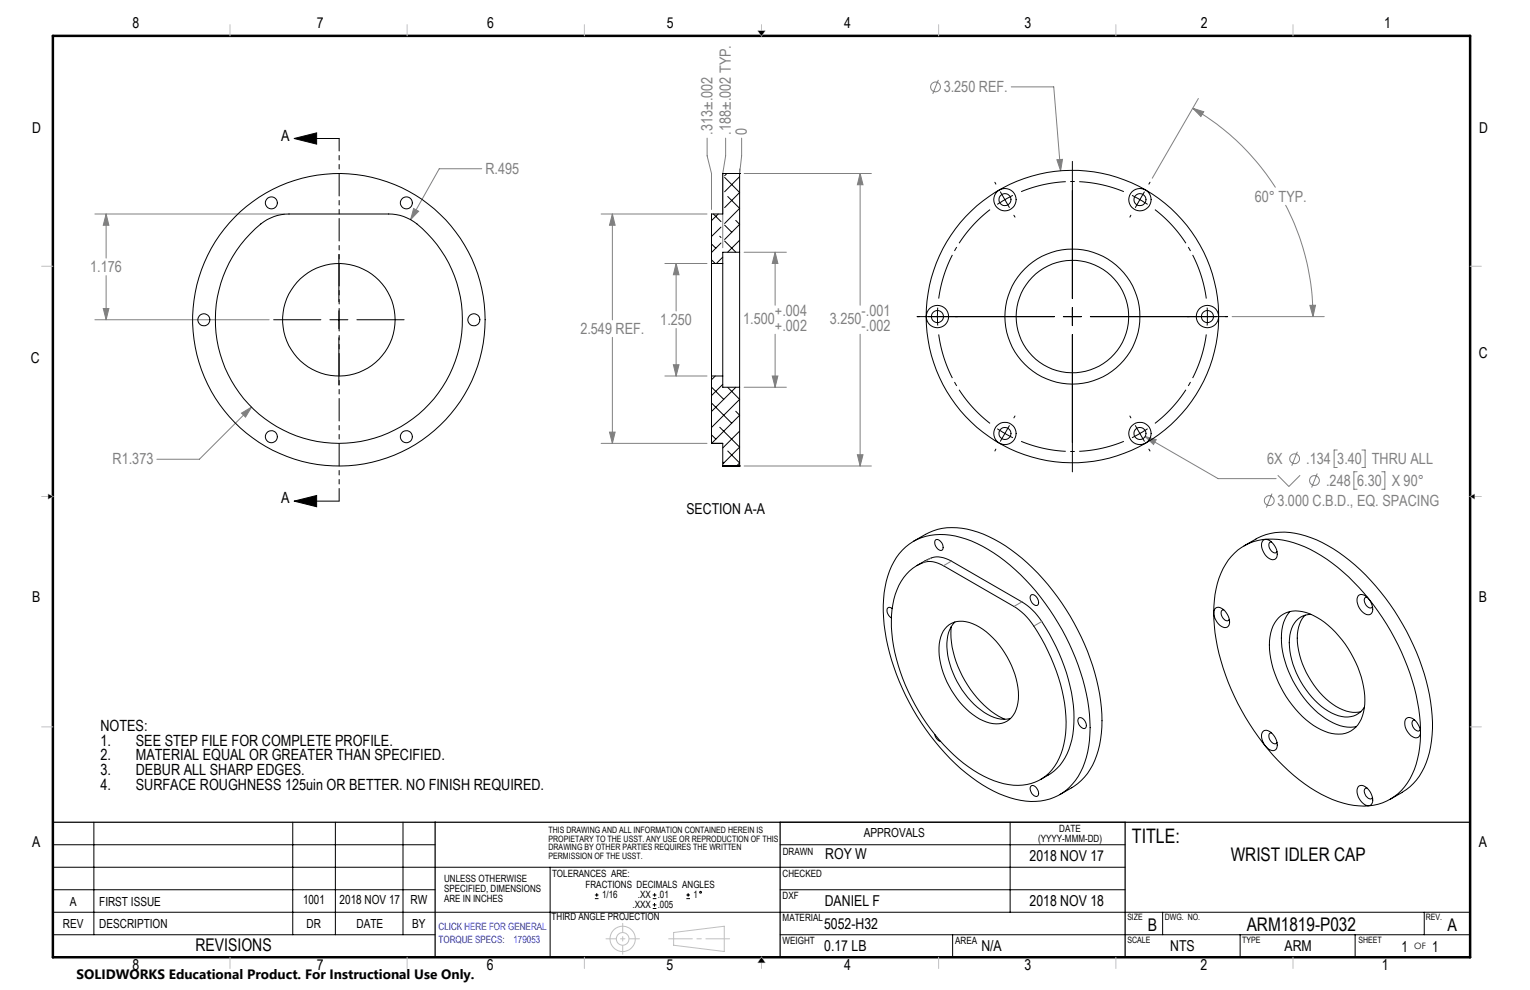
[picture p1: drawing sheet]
<svg xmlns="http://www.w3.org/2000/svg" width="432mm" height="279mm" viewBox="0 0 432 279" stroke-linecap="round" stroke-linejoin="round" font-family="sans-serif">
<g fill="none" stroke="#c0c0c0" stroke-width=".28">
<path d="M64.9 6.9v3.2M114.9 6.9v3.2M164.9 6.9v3.2M213.9 8.7h2l-1 1.4zM214.9 6.9v3.2M264.9 6.9v3.2M314.9 6.9v3.2M364.9 6.9v3.2M11.7 75.1h3.2M414.9 75.1h3.2M13.6 139.5l1.3 .6-1.3 .7zM11.7 140.1h3.2"/>
<path d="M414.9 140.1h3.2M414.9 140.1l1.2-.6v1.3zM11.7 205.1h3.2M414.9 205.1h3.2M64.9 270.2v3.1M114.9 270.2v3.1M164.9 270.2v3.1M190.1 263.2l14.3-1.8v7.1l-14.3-1.7zM214.9 270.2v3.1M214.9 270.2l1 1.5h-2zM264.9 270.2v3.1M314.9 270.2v3.1"/>
<path d="M364.9 270.2v3.1"/>
<circle cx="175.7" cy="265" r="3.6"/>
<circle cx="175.7" cy="265" r="1.79"/>
</g>
<g fill="none" stroke="#000" stroke-width=".28">
<path d="M83 39.1h12.7M83 39.1l6.4-1.6v3.2zM280.8 51.4l.3 .6M282.3 54.2l1.3 2.1M283.6 56.3l1.3 2.3M283.6 56.3l-2.2 1.4M285.9 55.1l-2.3 1.2M302.6 45.5v38.8M319.5 55.1l2.2 1.2M321.7 56.3l-1.3 2.3M321.7 56.3l2.2 1.4M323 54.2l-1.3 2.1"/>
<path d="M324.6 51.4l-.4 .6M95.6 71.8v13.4M286.1 60.7l.4 .6M319.2 60.7l-.3 .6M77.2 90.2h13.4M93.1 90.2h5.1M95.6 87.7v5.1M95.6 95.3v13.4M100.7 90.2h13.4M258.8 89.4h38.8M264.7 86.8v5.1M300.1 89.4h5.1"/>
<path d="M302.6 86.8v5.1M302.6 94.4v38.8M307.7 89.4h38.8M340.7 86.8v5.1M286.5 117.4l-.4 .5M318.9 117.4l.3 .5M281.1 126.8l-.3 .5M281.4 121l2.2 1.3M283.6 122.3l-1.3 2.2M283.6 122.3l2.3 1.2M284.9 120.1l-1.3 2.2M320.4 120.1l1.3 2.2"/>
<path d="M321.7 122.3l1.3 2.2M321.7 122.3l-2.2 1.2M323.9 121l-2.2 1.3M324.2 126.8l.4 .5M83 141.4h12.7M83 141.4l6.4-1.6v3.2zM14.9 238.4h107.9M26.5 232.1v31.7M82.6 232.1v31.7M94.7 232.1v31.7M113.7 232.1v31.7M220.2 238.4h97.3"/>
<path d="M220.2 232.1h97.3M285.1 232.1v25.4M14.9 257.5h400M14.9 251.1h107.9M14.9 244.8h302.6M155.3 244.8v25.4M167.9 253.6h1M167.9 252.6h1M168.4 252.1v1M184.2 256.4h1M184.2 255.4h1M184.2 253.6h1"/>
<path d="M184.2 252.6h1M184.7 254.8v1.1M184.7 252.1v1M193.7 253.6h1M193.7 252.6h1M194.2 252.1v1M220.2 251.1h97.3M328.1 257.5v6.3M402 257.5v6.3M14.9 263.8h107.9M220.2 263.8h194.7M268.9 263.8v6.4"/>
<path d="M350 263.8v6.4M382.4 263.8v6.4"/>
<circle cx="197.7" cy="251.8" r=".26"/>
</g>
<path d="M14.9 232.1h400M122.8 232.1v38.1M220.2 232.1v38.1M317.5 232.1v38.1" fill="none" stroke="#000" stroke-width=".35"/>
<path d="M14.9 10.1h400v260.1h-400z" fill="none" stroke="#000" stroke-width=".7"/>
<path d="M175.7 260.6v8.7" fill="none" stroke="#c0c0c0" stroke-width=".28" stroke-dasharray="15.2 1.3 1.3 1.3" stroke-dashoffset="12.8"/>
<path d="M171 265h9.5" fill="none" stroke="#c0c0c0" stroke-width=".28" stroke-dasharray="15.2 1.3 1.3 1.3" stroke-dashoffset="12.4"/>
<path d="M188.7 265h17.2" fill="none" stroke="#c0c0c0" stroke-width=".28" stroke-dasharray="15.2 1.3 1.3 1.3" stroke-dashoffset="8.5"/>
<path d="M13.6 140.1v.7l1.3-.7zM13.6 139.5v.6h1.3zM414.9 140.1h1.2v-.6zM414.9 140.1l1.2 .7v-.7zM214.9 270.2l-1 1.5h1zM214.9 270.2v1.5h1zM214.9 8.7v1.4l1-1.4zM213.9 8.7l1 1.4v-1.4z" fill-rule="evenodd" fill="#000"/>
<g fill="none" stroke="#808080" stroke-width=".28">
<path d="M199.6 39v5l1.2 5v10.1M204.8 39v5l-.8 5v20.9M209.3 39v5l-.6 5v-1.3M264.8 22.5l-1.6 4M285.4 24.5h12l1.9 23.7M336.6 30.6l3.1 .9-.8 1.4zM336.6 30.6a68.1 68.1 0 0 1 23.4 22.3M338.2 27.8l-13 22.5M116.7 58.8l1.4 .8-2.2 2.4zM136 47.6h-12l-8.1 14.4M210 49h35.9M242.7 49l.9 3.1h-1.6z"/>
<path d="M242.7 49v37.1M298.3 45.1l1.6-.1-.6 3.2zM362.8 57.9a68 68 0 0 1 7.8 31.5M26.8 60.4h53.5M30 60.4l.7 3.2h-1.6zM30 60.4v12.4M30 77.8v12.4M169.7 60.4h29.8M172.8 60.4l.8 3.2h-1.6zM172.8 60.4v29.9M187.6 74.4h11.9M190.8 74.4l.8 3.1h-1.6z"/>
<path d="M190.8 74.4v13.4M210 71.2h11.9M218.8 71.2l.7 3.2h-1.6zM218.8 71.2v14.9M26.8 90.2h49.2M29.1 87.1h1.6l-.7 3.1zM172.8 95.2v29.9M190.8 92.7v13.4M218.8 94.3v15M242.7 94.3v37.2M347.7 89.4h26M369.7 86.2l1.6-.1-.7 3.3z"/>
<path d="M68.2 116.6l2.8-1.7-1.7 2.8zM71 114.9l-14.7 14.7h-12M187.6 106.1h11.9M190 102.9h1.6l-.8 3.2zM210 109.3h11.9M217.9 106.1h1.6l-.7 3.2zM169.7 125.1h29.8M172 122h1.6l-.8 3.1zM210 131.5h35.9M242 128.3h1.6l-.9 3.2zM323.2 123.2l3.1 .9-.8 1.3zM323.2 123.2l20.6 11.9h16.4"/>
<path d="M359 139.3l-1.6 4M360.6 134.1l3.1 3.2 3.2-3.2M366.1 127.5l-1.5 3.9M371.8 133.6l-1.6 4M377.4 127h-.9v4.9h.9M383 133.1h-.9v5h.9M384.4 127h.9v4.9h-.9M390 133.1h.8v5h-.8"/>
<circle cx="264" cy="24.5" r="1.38"/>
<circle cx="365.4" cy="129.5" r="1.38"/>
<circle cx="371" cy="135.6" r="1.39"/>
<circle cx="358.2" cy="141.3" r="1.38"/>
</g>
<path d="M279.4 59.2a38.1 38.1 0 0 0-14.5 25.1M317.2 54.1a38.1 38.1 0 0 0-29 0M264.9 94.4a38.1 38.1 0 0 0 14.5 25.1M340.4 84.3a38.1 38.1 0 0 0-14.5-25.1M325.9 119.5a38.1 38.1 0 0 0 14.5-25.1M288.2 124.6a38.1 38.1 0 0 0 29 0" fill="none" stroke="#000" stroke-width=".28" stroke-dasharray="15.2 1.3 1.3 1.3" stroke-dashoffset="2.3" stroke-linecap="butt"/>
<path d="M95.7 39.1v102.3" fill="none" stroke="#000" stroke-width=".28" stroke-dasharray="6.3 1.3 1.3 1.3 1.3 1.3" stroke-dashoffset="2.8"/>
<path d="M83 39.1l6.4-1.6v3.2zM83 141.4l6.4-1.6v3.2z" fill="#000"/>
<path d="M68.2 116.6l1.1 1.1 1.7-2.8zM116.7 58.8l-.8 3.2 2.2-2.4zM29.1 87.1h1.6l-.7 3.1zM30 60.4l.7 3.2h-1.6zM323.2 123.2l2.3 2.2 .8-1.3zM369.7 86.2l1.6-.1-.7 3.3zM336.6 30.6l3.1 .9-.8 1.4zM298.3 45.1l1 3.1 .6-3.2zM242 128.3h1.6l-.9 3.2zM242.7 49l.9 3.1h-1.6zM172.8 60.4l.8 3.2h-1.6zM172 122h1.6l-.8 3.1zM190.8 74.4l.8 3.1h-1.6zM190 102.9h1.6l-.8 3.2zM218.8 71.2l.7 3.2h-1.6zM217.9 106.1h1.6l-.7 3.2z" fill="#808080"/>
<g fill="none" stroke="#000" stroke-width=".28">
<path d="M204 49h.1M204 49v11.4h-3.2v14M204 49h4.7M204.5 50.1l4.2 4.2-4.2 4.3M205.1 49l-.6 .6M205.4 55.5l3.3 3.3-4.2 4.3M208.7 49.8l-4.2 4.3M208.7 49h.1M208.7 49v22.2M70.6 66a14.3 14.3 0 0 1 11-5.6h28.1a14.3 14.3 0 0 1 10.9 5.6 34.9 34.9 0 0 1-.4 49 34.9 34.9 0 0 1-49.1 0 34.9 34.9 0 0 1-.5-49zM200.8 73.3l1.1 1.1M200.8 68.9l1.2 1.2"/>
<path d="M200.8 74.4v31.7M200.8 74.4h3.2M201.3 60.4l2.2 2.1M202.7 60.4l-1.9 1.9M203.1 66.7l.4 .3M203.5 64.1l-2.7 2.6M203.5 68.6l-2.7 2.7M204 72.6l-1.8 1.8M204 74.4v31.7M204.5 68l3.2 3.2M204.5 63.5l2 2M207.6 62.2l1.1 1.1-4.2 4.3"/>
<path d="M208.7 67.8l-3.3 3.4M208.7 71.2v38.1M208.7 71.2h-4.7v3.2M200.8 109.3l3.5 3.4M200.8 106.1v19M200.8 106.1h3.2M200.9 113.8l5.6 5.7M201.9 106.1l-1.1 1.1M204 108.5l-3.2 3.2M204 106.1v3.2h4.7M205.4 109.3l3.3 3.4-7.9 7.9M207.6 116.1l1.1 1.1-7.9 7.9"/>
<path d="M207.7 109.3l-6.9 6.8M208.7 109.3v22.2M200.8 122.7l1.2 1.2M200.8 125.1h.1M200.8 125.1h3.2v6.4M203.1 120.6l5.6 5.6-4.7 4.8M204 130.4l.3 .3M204 131.5h.1M204 131.5h4.7M205.4 127.3l3.3 3.4-.8 .8M208.7 121.7l-4.7 4.7M208.7 131.5h.1"/>
<path d="M254.7 155.3a15.7 15.7 0 0 1 16.4-3.6 43.3 43.3 0 0 1 19.9 13.6 66.8 66.8 0 0 1 16.5 36.3 29.2 29.2 0 0 1-3.2 17.5 15.2 15.2 0 0 1-17.7 6.5 41.5 41.5 0 0 1-19.9-13.1 66 66 0 0 1-17.3-38.1 26.1 26.1 0 0 1 4.4-18.2zM257.8 152.8a18.6 18.6 0 0 1 10.8-3.9 30 30 0 0 1 18.3 7.4 66.1 66.1 0 0 1 24.1 45.3 25.1 25.1 0 0 1-4.9 17.7l-.9 1a24.1 24.1 0 0 1-6.1 4M258.8 159.6l2.2-1.3a6.5 6.5 0 0 1 7.5 .1l19.9 11.5a18.7 18.7 0 0 1 6.7 7.2 49.7 49.7 0 0 1 8 27 17.1 17.1 0 0 1-6.6 14.3l-2.8 1.6M264.1 152.4a1.87 1.87 0 0 1 2.1 2.1 .82 .82 0 0 1-.6 .9 .82 .82 0 0 1-1-.5l-.7-1.2-.1-.8zM348.4 156.1a15.7 15.7 0 0 1 15.2-3.3 41.8 41.8 0 0 1 19.9 13 66.2 66.2 0 0 1 17.3 38.1 26.3 26.3 0 0 1-4.4 18.2 15.1 15.1 0 0 1-15.8 4.9 40.4 40.4 0 0 1-20-12.4 66.7 66.7 0 0 1-17.9-37.9 27.4 27.4 0 0 1 3.9-18.6zM351.1 154.1a20 20 0 0 1 8.7-3.8 27 27 0 0 1 18 5.6 65.9 65.9 0 0 1 26.4 46.1 26.1 26.1 0 0 1-4.4 18.1 15.2 15.2 0 0 1-4.1 3.5l-3.3 2M356.4 152.6a2.16 2.16 0 0 1 3.1 1.1 3.6 3.6 0 0 1 .6 3.9 2.15 2.15 0 0 1-3.1-1.1 3.5 3.5 0 0 1-.6-3.9zM358.8 153a.9 .9 0 0 0-.6 1.4l1 1.4a.71 .71 0 0 0 1.2-.2M251.8 171.8a.88 .88 0 0 0-1.3-.2 .88 .88 0 0 0-.1 1.3l.4 .8 .8 .7M256.6 161.2a7.6 7.6 0 0 1 7.4-2.5l2.3 1 19.9 11.5a21.3 21.3 0 0 1 7.7 9 48 48 0 0 1 6.8 26.8 16.8 16.8 0 0 1-6.5 12.6 14.7 14.7 0 0 1-13.7 .7 44.1 44.1 0 0 1-20.2-17.9 50.5 50.5 0 0 1-8.7-28.7 18.4 18.4 0 0 1 5-12.5zM267.2 176.8a7 7 0 0 1 8.3-.3 24.4 24.4 0 0 1 11.9 20.9 6.7 6.7 0 0 1-5.4 6.9 13.2 13.2 0 0 1-10.3-5.2 24.1 24.1 0 0 1-6.6-17.4l.4-1.9a6.2 6.2 0 0 1 1.7-3zM268.5 176.8a28.3 28.3 0 0 0 8.2 21.2l3 2.7 2.1 1.4 1.8 .9"/>
<path d="M269.5 175.5a10.5 10.5 0 0 0-2 9.5 24.6 24.6 0 0 0 12.1 17.1l1 .4a8 8 0 0 0 4.6 .3M291 167.9a1.87 1.87 0 0 1 2.1 2.1 .82 .82 0 0 1-.6 .9 .82 .82 0 0 1-1-.5l-.8-1.6zM342.9 171.8a2.11 2.11 0 0 1 3.1 1 3.6 3.6 0 0 1 .6 3.9 2.15 2.15 0 0 1-3.1-1 3.4 3.4 0 0 1-.6-3.9zM345.4 172.1a.9 .9 0 0 0-.7 1.5 1.54 1.54 0 0 0 2.2 1.4v-.2M360.8 174.4a7.8 7.8 0 0 1 8.8-1.2 27.3 27.3 0 0 1 13.6 15.1 19.5 19.5 0 0 1 1 14.7 7.2 7.2 0 0 1-9.3 3.8 25.1 25.1 0 0 1-13.4-12.8 23.5 23.5 0 0 1-2.9-15.4 8.7 8.7 0 0 1 2.2-4.2zM364 172.6a12.3 12.3 0 0 0-2.2 10 30.4 30.4 0 0 0 13.3 20.8 10.6 10.6 0 0 0 7.7 1.7M368.4 173.6a10.1 10.1 0 0 0-2.1 8.8 24.9 24.9 0 0 0 11.8 17.5l1.9 .8 1.8 .3 2.3-.2M370 173.4a6.1 6.1 0 0 0-6 5.8 23.8 23.8 0 0 0 8 19.3 11.6 11.6 0 0 0 9.2 3.7 5.7 5.7 0 0 0 3.9-2.7M383.3 168.1a2.19 2.19 0 0 1 3.1 1.1 3.2 3.2 0 0 1 .4 4.2 2.77 2.77 0 0 1-3.2-1.8l-.6-1.7v-1zM385.8 168.5a.9 .9 0 0 0-.7 1.5 1.57 1.57 0 0 0 2.1 1.4l.1-.2M263.8 207.3l.5 1.1 .6 .6 .6 .2M304.4 202.6a1.97 1.97 0 0 1 2 2.8 1.16 1.16 0 0 1-1.7-.6l-.5-1.2z"/>
<path d="M356.4 206.5a2.11 2.11 0 0 1 3.1 1 3.6 3.6 0 0 1 .6 4 2.2 2.2 0 0 1-3.1-1.1 3.4 3.4 0 0 1-.6-3.9zM358.8 206.8a.92 .92 0 0 0-.6 1.5 1.52 1.52 0 0 0 2.1 1.4l.1-.2M396.8 202.8a2.2 2.2 0 0 1 3.1 1.1 3.2 3.2 0 0 1 .3 4.2 2.84 2.84 0 0 1-3.1-1.8l-.6-1.7v-1zM399.3 203.2a.9 .9 0 0 0-.7 1.5l.4 .8 .6 .6a.71 .71 0 0 0 1.2-.2M291 221.8a1.75 1.75 0 0 1 2.1 1.7 .87 .87 0 0 1-.4 1.2 .87 .87 0 0 1-1.2-.4l-.7-1.2a1.12 1.12 0 0 1 .2-1.3zM383.3 222a2.14 2.14 0 0 1 3.1 1.1 3.2 3.2 0 0 1 .4 4.2 2.75 2.75 0 0 1-3.2-1.9l-.6-1.6v-1zM385.8 222.4a.9 .9 0 0 0-.7 1.4 1.52 1.52 0 0 0 2.1 1.4l.1-.1"/>
<circle cx="76.6" cy="57.3" r="1.69"/>
<circle cx="114.7" cy="57.3" r="1.69"/>
<circle cx="283.6" cy="56.4" r="1.71"/>
<circle cx="283.6" cy="56.3" r="3.1"/>
<circle cx="321.7" cy="56.4" r="1.71"/>
<circle cx="321.7" cy="56.3" r="3.1"/>
<circle cx="57.5" cy="90.3" r="1.7"/>
<circle cx="95.6" cy="90.3" r="15.9"/>
<circle cx="95.6" cy="90.3" r="41.3"/>
<circle cx="133.7" cy="90.3" r="1.7"/>
<circle cx="264.6" cy="89.3" r="3.2"/>
<circle cx="264.6" cy="89.3" r="1.71"/>
<circle cx="302.6" cy="89.4" r="15.9"/>
<circle cx="302.7" cy="89.3" r="41.3"/>
<circle cx="302.7" cy="89.3" r="19.1"/>
<circle cx="340.8" cy="89.3" r="3.2"/>
<circle cx="340.8" cy="89.3" r="1.71"/>
<circle cx="76.6" cy="123.2" r="1.7"/>
<circle cx="114.7" cy="123.2" r="1.7"/>
<circle cx="283.6" cy="122.3" r="3.2"/>
<circle cx="283.6" cy="122.3" r="1.71"/>
<circle cx="321.7" cy="122.3" r="3.2"/>
<circle cx="321.7" cy="122.3" r="1.71"/>
</g>
<path d="M260.7 158.7l2.2-1.3M266.3 159.7l2.2-1.3M286.2 171.1l2.2-1.3M291.8 176.7l2.2-1.3" fill="none" stroke="#808080" stroke-width=".28" stroke-dasharray="6.3 1.3 1.3 1.3 1.3 1.3"/>
<text font-size="5.6" x="319.5" y="238">TITLE:</text>
<g font-size="5.3">
<text x="347.3" y="243.1">WRIST IDLER CAP</text>
<text x="351.9" y="262.7">ARM1819-P032</text>
</g>
<g font-size="4.9">
<text x="324" y="262.6">B</text>
<text x="408.6" y="262.6">A</text>
<text x="55.2" y="268.4">REVISIONS</text>
</g>
<g font-size="4.4" fill="#808080">
<text x="266.3" y="26">3.250 REF.</text>
<text x="201.1" y="38" transform="rotate(-90 201.1 38)">.313±.002</text>
<text x="206.3" y="38" transform="rotate(-90 206.3 38)">.188±.002 TYP.</text>
<text x="210.8" y="38" transform="rotate(-90 210.8 38)">0</text>
<text x="137" y="49.1">R.495</text>
<text x="354.1" y="56.9">60° TYP.</text>
<text x="25.5" y="76.8">1.176</text>
<text x="218.7" y="89.3">+.004</text>
<text x="243.2" y="89.3">-.001</text>
<text x="163.8" y="94.2">2.549 REF.</text>
<text x="186.4" y="91.7">1.250</text>
<text x="209.8" y="91.5">1.500</text>
<text x="218.7" y="93.3">+.002</text>
<text x="234.2" y="91.5">3.250</text>
<text x="243.2" y="93.3">-.002</text>
<text x="31.8" y="131.1">R1.373</text>
<text x="357.6" y="130.9">6X</text>
<text x="368.7" y="130.9">.134</text>
<text x="377.4" y="130.9">3.40</text>
<text x="387.2" y="130.9">THRU ALL</text>
<text x="374.3" y="137.1">.248</text>
<text x="383" y="137.1">6.30</text>
<text x="392.8" y="137.1">X 90°</text>
<text x="360.5" y="142.8">3.000 C.B.D., EQ. SPACING</text>
</g>
<g font-size="4.4">
<text x="79.3" y="39.7">A</text>
<text x="79.3" y="142">A</text>
<text x="28.3" y="206.2">NOTES:</text>
<text x="28.3" y="210.4">1.</text>
<text x="28.3" y="214.6">2.</text>
<text x="38.3" y="210.4">SEE STEP FILE FOR COMPLETE PROFILE.</text>
<text x="38.3" y="214.6">MATERIAL EQUAL OR GREATER THAN SPECIFIED.</text>
<text x="28.3" y="218.8">3.</text>
<text x="38.3" y="218.8">DEBUR ALL SHARP EDGES.</text>
<text x="28.3" y="222.9">4.</text>
<text x="38.3" y="222.9">SURFACE ROUGHNESS 125uin OR BETTER. NO FINISH REQUIRED.</text>
</g>
<g font-size="4.2">
<text x="37.4" y="7.9">8</text>
<text x="89.4" y="8">7</text>
<text x="137.4" y="8">6</text>
<text x="188.1" y="8">5</text>
<text x="238.2" y="8">4</text>
<text x="289.1" y="8">3</text>
<text x="338.9" y="8">2</text>
<text x="390.6" y="8">1</text>
<text x="9.1" y="37.6">D</text>
<text x="417.5" y="37.6">D</text>
<text x="417.4" y="101.2">C</text>
<text x="8.7" y="102.4">C</text>
<text x="193.7" y="145.2">SECTION A-A</text>
<text x="9.1" y="169.8">B</text>
<text x="417.4" y="169.8">B</text>
<text x="9.1" y="239">A</text>
<text x="417.4" y="239">A</text>
<text x="232.9" y="242.4">ROY W</text>
<text x="290.6" y="243.1">2018 NOV 17</text>
<text x="232.8" y="255.6">DANIEL F</text>
<text x="290.6" y="255.6">2018 NOV 18</text>
<text x="232.6" y="262.2">5052-H32</text>
<text x="232.6" y="268.3">0.17 LB</text>
<text x="277" y="268.3">N/A</text>
<text x="330.3" y="268.4">NTS</text>
<text x="362.5" y="268.4">ARM</text>
<text x="395.5" y="268.7">1</text>
<text x="404.2" y="268.7">1</text>
<text x="37.4" y="273.7">8</text>
<text x="89.4" y="273.7">7</text>
<text x="137.4" y="273.7">6</text>
<text x="188.1" y="273.7">5</text>
<text x="238.2" y="273.7">4</text>
<text x="289.1" y="273.7">3</text>
<text x="338.9" y="273.7">2</text>
<text x="390" y="273.7">1</text>
</g>
<text font-size="3.8" x="21.6" y="276.3">SOLIDWORKS Educational Product. For Instructional Use Only.</text>
<g font-size="3.5">
<text x="243.8" y="236.2">APPROVALS</text>
<text x="19.7" y="255.8">A</text>
<text x="28" y="255.8">FIRST ISSUE</text>
<text x="85.5" y="255.3">1001</text>
<text x="95.9" y="255.3">2018 NOV 17</text>
<text x="115.8" y="255.3">RW</text>
<text x="17.8" y="261.9">REV</text>
<text x="28" y="261.9">DESCRIPTION</text>
<text x="86.5" y="261.9">DR</text>
<text x="100.6" y="261.9">DATE</text>
<text x="116.3" y="261.9">BY</text>
</g>
<g font-size="2.8">
<text x="293" y="237.6">(YYYY-MMM-DD)</text>
<text x="299" y="234.8">DATE</text>
<text x="220.9" y="241.2">DRAWN</text>
<text x="125.3" y="249">UNLESS OTHERWISE</text>
<text x="125.3" y="251.8">SPECIFIED, DIMENSIONS</text>
<text x="155.8" y="247.6">TOLERANCES ARE:</text>
<text x="165.3" y="250.7">FRACTIONS DECIMALS ANGLES</text>
<text x="220.9" y="247.5">CHECKED</text>
<text x="125.3" y="254.6">ARE IN INCHES</text>
<text x="169.9" y="253.5">1/16</text>
<text x="178.5" y="256.3">.XXX .005</text>
<text x="180" y="253.5">.XX .01</text>
<text x="195.7" y="253.5">1</text>
<text x="220.9" y="253.7">DXF</text>
<text x="155.7" y="259.8">THIRD ANGLE PROJECTION</text>
<text x="220.9" y="260">MATERIAL</text>
<text x="220.9" y="266.3">WEIGHT</text>
<text x="269.6" y="266.3">AREA</text>
</g>
<g font-size="2.8" fill="#00f">
<text x="123.8" y="262.5">CLICK HERE FOR GENERAL</text>
<text x="123.8" y="266.1">TORQUE SPECS:</text>
<text x="144.9" y="266.1">179053</text>
</g>
<g font-size="2.5">
<text x="154.8" y="235.1">THIS DRAWING AND ALL INFORMATION CONTAINED HEREIN IS</text>
<text x="154.8" y="237.5">PROPIETARY TO THE USST. ANY USE OR REPRODUCTION OF THIS</text>
<text x="154.8" y="240">DRAWING BY OTHER PARTIES REQUIRES THE WRITTEN</text>
<text x="154.8" y="242.5">PERMISSION OF THE USST.</text>
<text x="318.2" y="259.8">SIZE</text>
<text x="328.7" y="259.8">DWG. NO.</text>
<text x="402.4" y="259.8">REV.</text>
<text x="318.2" y="266">SCALE</text>
<text x="350.6" y="266">TYPE</text>
<text x="383.4" y="266">SHEET</text>
<text x="399.2" y="267.9">OF</text>
</g>
</svg>
